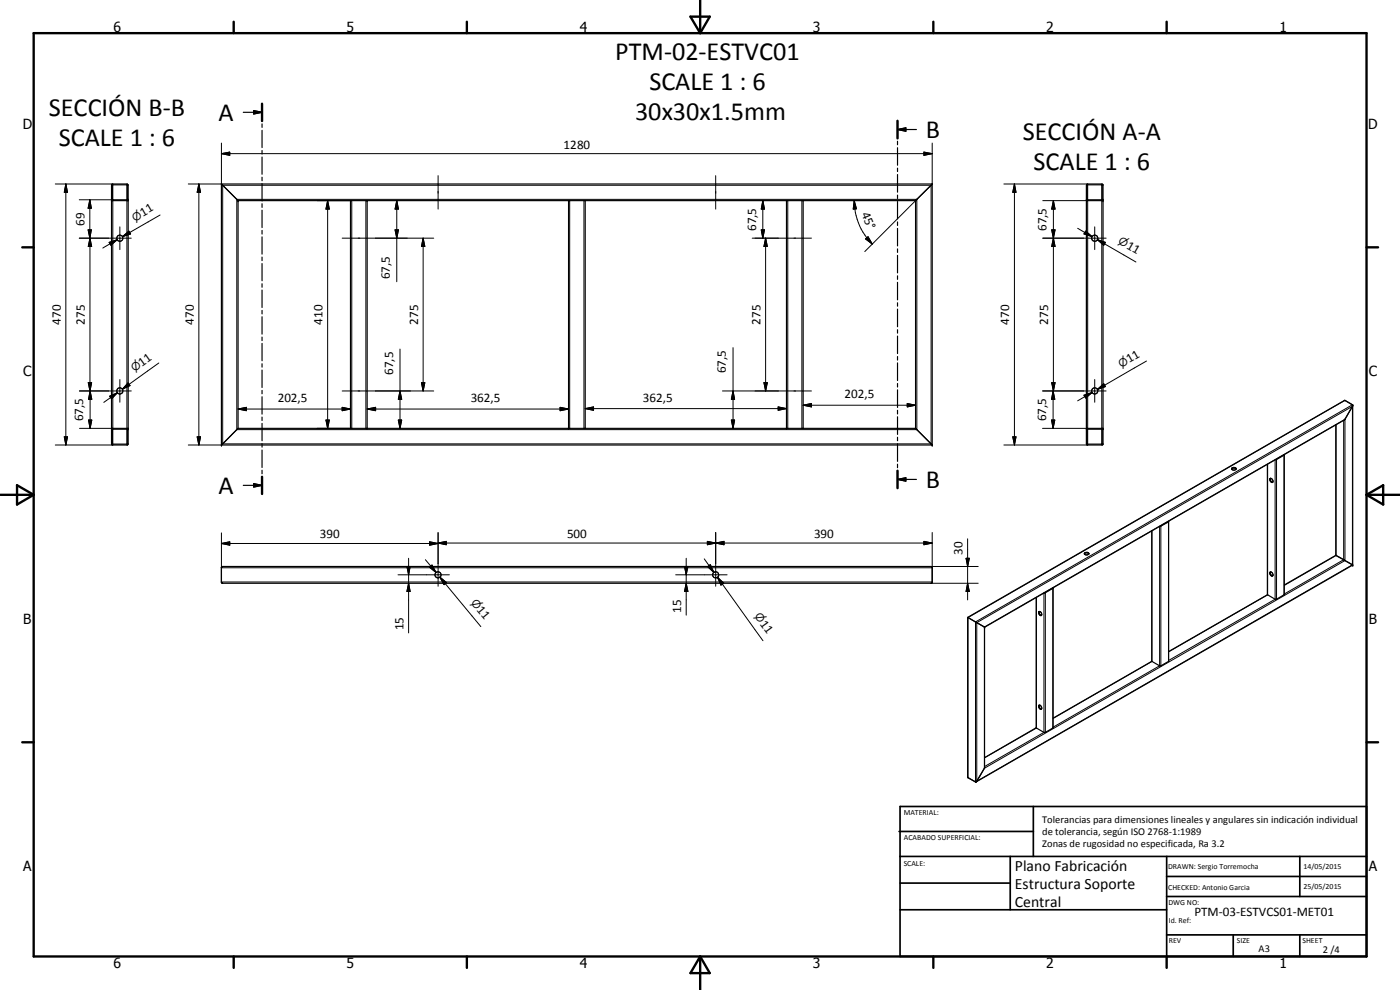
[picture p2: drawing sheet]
<svg xmlns="http://www.w3.org/2000/svg" width="420mm" height="297mm" viewBox="0 0 420 297" stroke-linecap="round" stroke-linejoin="round" font-family="sans-serif">
<g fill="none" stroke="#000" stroke-width=".35">
<path d="M73 33.7h5.6M76.1 33.2l2.5 .5-2.5 .5zM78.6 31.1v5.2M78.6 37.2v1M78.6 39.1v5.2M269.4 38.9l2.5-.5v1zM269.4 36.2v5.3M269.4 38.9h5.6M33.5 59.9l.2 .3M33.6 55.3l4.5-.1 .4 .4v77.6l-.3 .3h-4.5l-.2-.2zM33.8 55.5h4.4M33.8 55.5h-.1"/>
<path d="M38.2 55.5v4.4h-4.4l-.1-4.4M38.2 55.5v.1M38.5 59.8l-.3 .4M66.5 55.2h213.3M66.5 55.2l4.9 5M66.5 55.2v78.3M78.6 45.2v1M78.6 47.1v5.2M78.6 53.2v1M78.6 55.1v5.2M269.4 42.4v1M269.4 44.3v5.3"/>
<path d="M269.4 50.5v1M269.4 52.4v5.3M269.4 58.5v1.1M279.8 55.2l-5 5M279.8 55.2v78.3M326 59.8l.3 .4M326.1 55.4l.3-.2h4.3l.3 .3v77.8l-.2 .2h-4.5l-.3-.3zM326.3 55.5h4.4l.1 4.4h-4.5zM331 59.9l-.2 .3M33.5 60.2h5M71.4 60.2h203.4M71.4 60.2v68.4"/>
<path d="M78.6 61.1v1.1M78.6 63.1v5.2M78.6 69.1v1.1M78.6 71.1v5.1M78.6 77.1v1.1M78.6 79.1v5.1M105.2 60.2v68.3M110.2 60.2v68.3M170.6 60.2v68.3M175.6 60.2v68.3M236 60.2v68.3M241 60.2v68.3"/>
<path d="M269.4 60.5v5.2M269.4 66.6v1M269.4 68.5v5.3M269.4 74.7v1M269.4 76.6v5.3M274.8 60.2v68.4l5 4.9M326 60.2h5M78.6 85.1v1.1M78.6 87v5.2M78.6 93.1v1.1M78.6 95v5.2M269.4 82.8v1"/>
<path d="M269.4 84.7v5.3M269.4 90.8v1.1M269.4 92.8v5.2M269.4 98.9v1M78.6 101.1v1.1M78.6 103v5.2M78.6 109.1v1.1M78.6 111v5.2M78.6 117.1v1.1M78.6 119v5.2M269.4 100.8v5.3M269.4 107v1"/>
<path d="M269.4 108.9v5.3M269.4 115.1v1M269.4 117v5.3M33.5 128.5h5M33.7 133.2v-4.3l4.4-.1 .1 4.5M33.7 133.2l.1 .1M33.8 133.3h4.4M33.9 128.5l-.4 .3M38.1 128.5l.4 .4M38.2 128.9h.1M38.2 133.2h.1M66.5 133.5h213.3"/>
<path d="M71.4 128.6l-4.9 4.9M71.4 128.6h.1M71.4 128.5h203.4M78.6 125.1v1.1M78.6 127v5.2M78.6 133.1v1.1M78.6 135v5.3M269.4 123.1v1.1M269.4 125.1v5.2M269.4 131.2v1M269.4 133.1v5.3M269.4 139.3v1"/>
<path d="M326 128.5h5M326.3 128.8h4.4l.1 4.4-4.5 .1zM326.4 128.5l-.4 .4M330.7 128.5l.3 .3M380.4 139.3v39.1M385.4 136.4v.1M385.4 136.5l-2.6 1.4M385.4 136.5v41.9l-2.4 1.4-2.6-1.4M400.9 127.5v39.1M406 121.8l-2.5 4.2-108 62.2M73 145.6h5.6M76.1 145.1l2.5 .5-2.5 .5z"/>
<path d="M78.6 141.1v1.1M78.6 143v5.2M269.4 143.8l2.5-.5v1.1zM269.4 141.2v5.3M269.4 143.8h5.6M350.7 156.4v42l-2.4 1.4-2.7-1.4v-39.1M350.7 156.5l-2.6 1.4M369.6 140.7l.5-.3 .9 .3M369.7 140.5a.67 .67 0 0 1 .7-.3 .67 .67 0 0 1 .5 .6 .93 .93 0 0 1-1.3-.1zM381.2 143.5a.77 .77 0 0 1 .7 .5 .77 .77 0 0 1-.1 .8l-.7-.8zM381.3 143.5v.8l.7 .4M66.5 170.2l.3-.2h212.6l.4 .2v4.6l-.4 .2h-212.6l-.3-.2z"/>
<path d="M316 176.4h.1M316 176.4l-2.6 1.5M316 176.4v41.9l-2.5 1.5-2.5-1.4v-39.1M325.4 166a.75 .75 0 0 0 .7 .6 .75 .75 0 0 0 .7-.4M325.4 166a.76 .76 0 0 1 .8-.3 .76 .76 0 0 1 .6 .5M325.5 166.1l.8-.2 .5 .3M325.5 166.1l-.1 .1M380.4 178.4l-29.7 17.1M381.2 171.7l.6 .1 .2 .5v.5a.73 .73 0 0 1-.8-.3 .73 .73 0 0 1 0-.8zM381.3 171.6l-.1 .1a.85 .85 0 0 0 .8 1.1M400.9 166.6h.1M400.9 166.6l-15.5 8.9"/>
<path d="M400.9 166.6l.1 .1M401 166.7l5 2.8M406 169.5v-48l-2.4-1.4-113.2 65.2M406 169.5l-113.1 65.1M290.4 185.3l5.1 2.9v42.2l-2.6 4.2M290.4 185.3v47.9l2.5 1.4M311.9 183.5a.73 .73 0 0 0-.1 .8 .73 .73 0 0 0 .8 .3M311.9 183.5a.85 .85 0 0 1 .7 1.1M311.9 183.5a.94 .94 0 0 0 .7 1.2M345.7 198.4l-29.7 17.1M311 218.4l-15.5 8.9M311.9 211.6a.73 .73 0 0 0-.1 .8 .73 .73 0 0 0 .8 .3"/>
<path d="M311.9 211.6l.6 .4 .1 .7M311.9 211.6a.88 .88 0 0 0 .7 1.1"/>
<circle cx="36" cy="71.5" r=".92"/>
<circle cx="328.6" cy="71.5" r=".93"/>
<circle cx="36" cy="117.3" r=".92"/>
<circle cx="328.6" cy="117.3" r=".92"/>
<circle cx="131.5" cy="172.5" r=".92"/>
<circle cx="214.8" cy="172.5" r=".91"/>
</g>
<g fill="#000">
<circle cx="33.5" cy="60.2" r=".18"/>
<circle cx="71.4" cy="60.2" r=".18"/>
<circle cx="110.2" cy="60.2" r=".18"/>
<circle cx="170.6" cy="60.2" r=".18"/>
<circle cx="236" cy="60.2" r=".18"/>
<circle cx="274.8" cy="60.2" r=".18"/>
<circle cx="331" cy="60.2" r=".18"/>
<circle cx="33.5" cy="128.5" r=".18"/>
<circle cx="66.5" cy="133.5" r=".18"/>
<circle cx="110.2" cy="128.5" r=".18"/>
<circle cx="170.6" cy="128.5" r=".18"/>
<circle cx="236" cy="128.5" r=".18"/>
<circle cx="279.8" cy="133.5" r=".18"/>
<circle cx="331" cy="128.5" r=".18"/>
<circle cx="406" cy="169.5" r=".18"/>
<circle cx="295.5" cy="188.2" r=".18"/>
</g>
<g fill="none" stroke="#000" stroke-width=".3">
<path d="M16.6 55.2h17.3M19.8 55.2l.5 2.5h-1zM19.8 55.2v78.3M27 59.9l.4 2.6h-1zM27 59.9v11.6M33.9 55.5v4.4h-10.1M38.1 55.5v4.4M59.7 55.2l.5 2.5h-1zM59.7 55.2v78.3M66.5 46.1l2.4-.5v1zM66.5 42.9v12.3h-10M66.5 46.1h213.3"/>
<path d="M66.8 55.6h212.6v77.6h-212.6zM71.1 59.8h204.1v69.1h-204.1zM131.5 52.7v10M214.8 52.7v10M275.2 59.8l-15.7 15.7M277.3 45.6l2.5 .5-2.5 .5zM279.8 42.9v12.3M301.3 55.2h25.1M304.4 55.2l.5 2.5h-1zM304.4 55.2v78.3M326.4 55.5v4.4M330.7 55.5v4.4"/>
<path d="M23.8 71.5h15.6M26.4 69h1l-.4 2.5zM27 71.5l.5 2.5h-1zM27 71.5v57M32.8 72.7l2.4-.8-1.9 1.7zM33.9 60.2v68.3h-10M35.2 71.9l-4.4 2.5M36 68.1v6.8M36.8 71l1.9-1.7 .5 .9zM38.1 60.2v68.3M38.9 69.8l-2.1 1.2M48 64.5l-11.2 6.5"/>
<path d="M95.2 60.2h10M98.3 60.2l.5 2.5h-1zM98.3 60.2v68.3M102.7 71.5h27.5M105.6 60.2v68.3M109.8 60.2v68.3M118.6 69h1l-.5 2.5zM119.1 60.2l.5 2.5h-1zM119.1 60.2v24.3M127 71.5l.5 2.5h-1zM127 71.5v45.8M171 60.2v68.3"/>
<path d="M175.2 60.2v68.3M225.8 71.5h17.7M228.5 69h.9l-.5 2.5zM228.9 60.2l.5 2.5h-.9zM228.9 60.2v11.3M229.8 71.5l.5 2.5h-1zM229.8 71.5v45.8M236.4 60.2v68.3M240.7 60.2v68.3M256.4 60.2l.6 2.5h-.9zM256.4 60.2a18.6 18.6 0 0 0 5.4 13M259.7 71.7l.8-.7 1.3 2.2z"/>
<path d="M313 60.2h13.4v68.3h-13.5M313 71.5h19M315.6 69h1l-.5 2.5zM315.6 69h1l-1 5h1zM316.1 71.5l.5 2.5h-1zM316.1 60.2l.5 2.5h-1zM316.1 60.2v57.1M323.4 68.5l4.3 2.5M325.8 69.3l1.9 1.7-2.4-.8zM328.5 68.1v6.8M329.3 71.9l2.5 .8-.6 .9zM329.3 71.9l2.2 1.3"/>
<path d="M329.3 71.9l11.6 6.7M330.7 60.2v68.3M23.8 117.3h15.6M26.5 114.8h1l-.5 2.5zM27 117.3l.5 2.5h-.9zM32.9 118.9l2.3-1-1.7 1.8zM35.2 117.9l-4.1 2.8M36 113.9v6.8M38.4 114.9l.6 .8-2.3 1.1zM38.8 115.3l-2.1 1.5M47.7 108.9l-11 7.9M102.7 117.3h27.5"/>
<path d="M120 117.3l.6 2.5h-1.1zM120 104.7v23.8M126.5 114.8h1l-.5 2.5zM216.8 117.3h26.7M220 117.3l.5 2.5h-1zM220 104.3v24.2M229.3 114.8h1l-.5 2.5zM312.9 117.3h19.1M315.6 114.8h1l-.5 2.5zM316 117.3l.6 2.5h-1zM316 117.3v11.2M325.3 118.6l2.4-.8-1.9 1.6z"/>
<path d="M327.7 117.8l-4.3 2.5M328.5 113.9v6.8M329.3 116.8l1.9-1.7 .6 .9zM331.5 115.6l-2.2 1.2M344.1 108.3l-14.8 8.5M16.6 133.5h17.3M19.3 131.1h1l-.5 2.4zM26.6 126h.9l-.5 2.5zM33.9 128.8v4.5M38.1 128.8v4.5M56.5 133.5h10M59.2 131.1h1l-.5 2.4z"/>
<path d="M71.4 122.7l2.5-.5v1zM71.4 122.7h33.8M95.2 128.5h10M97.8 126h1l-.5 2.5zM102.7 122.2l2.5 .5-2.5 .5zM110.2 122.7l2.5-.5v1zM110.2 122.7h60.4M119.5 126h1.1l-.6 2.5zM168.1 122.2l2.5 .5-2.5 .5zM175.6 122.6l2.5-.5v1zM175.6 122.6h60.4M219.5 126h1l-.5 2.5z"/>
<path d="M233.5 122.1l2.5 .5-2.5 .5zM241 121.6l2.5-.5v1zM241 121.6h33.8M272.3 121.1l2.5 .5-2.5 .5zM301.3 133.5h25.1M303.9 131.1h1l-.5 2.4zM315.6 126h1l-.6 2.5zM326.4 128.8v4.5M330.7 128.8v4.5M380.4 139.3v39.2l-29.7 17.1M382.7 138v41.8l-32 18.4M383.1 137.9v41.9"/>
<path d="M385.3 136.6v41.9M401 127.4v39.3l-15.6 8.9M403.3 126.2v41.7l-17.9 10.3M403.6 120.1l-113.1 65.2v48M405.9 121.5l-113.1 65.1v48M131.5 159.8v16.1M214.8 159.8v16.1M279.8 159.8v10.5h-213.3v-10.4M345.7 159.3v39.2l-29.7 17.1M348 157.9v41.9l-32 18.4M348.4 157.9v41.9M350.7 156.6v41.9"/>
<path d="M66.5 163.1l2.4-.5v1zM66.5 174.6h213.3M66.5 163.1h65M119.5 172.5h15.4M122.1 170h1l-.5 2.5zM122.6 175l.5 2.5h-1zM122.6 167.5v22.4M127.7 167.9l3.2 3.9M128.9 170.2l.8-.7 1.2 2.3zM128.9 162.6l2.6 .5-2.6 .5zM131.5 162.9l2.4-.5v1zM131.5 162.9h148.3"/>
<path d="M132 173.2l2 1.6-.7 .6zM132 173.2l12.3 14.8M202.8 172.5h15.4M205.4 170h1l-.5 2.5zM205.9 175l.5 2.5h-1zM205.9 167.5v17.1M211.4 167.7l2.8 4M212.3 162.4l2.5 .5-2.5 .5zM212.3 162.4l5 1v-1l-5 1zM212.4 170l.8-.6 1 2.3zM214.8 162.9l2.5-.5v1zM215.3 173.2l1.9 1.8-.8 .6z"/>
<path d="M215.3 173.2l1.5 2.1M215.3 173.2l13.7 19M277.3 162.4l2.5 .5-2.5 .5zM279.4 170h14.2M279.4 175h14.2M289.9 167.5h1l-.5 2.5zM290.4 175l.5 2.5h-1zM290.4 161.7v18.3M311.1 179.2v39.2l-15.6 9M313.3 177.9v41.9l-17.8 10.2M313.7 177.8v42M316 176.5v41.9"/>
<path d="M293.1 186.8l112.8-64.9v47.6l-112.8 64.9zM295.4 188.1l108.2-62.3v42.4l-108.2 62.3z"/>
</g>
<g fill="none" stroke="#000" stroke-width=".71">
<path d="M10.1 9.9h400v277.1h-400zM70.1 6.5v3.4M140.1 6.5v3.4M207.2 5h5.8l-2.9 4.9zM210.1 0v9.9M280.1 6.5v3.4M350.1 6.5v3.4M78.6 31.1v5.2M269.4 36.2v5.3M6.7 74.2h3.4M410.1 74.2h3.5M.1 148.5h10"/>
<path d="M5.1 145.6l5 2.9-5 2.9zM78.6 143v5.2M269.4 141.2v5.3M410.1 148.5h10M410.1 148.5l5-2.9v5.8zM6.7 222.7h3.4M410.1 222.7h3.5M70.1 287v3.4M140.1 287v3.4M210.1 287v10M210.1 287l2.9 5h-5.8zM280.1 287v3.4"/>
<path d="M350.1 287v3.4"/>
</g>
<g fill="none" stroke="#000" stroke-width=".51">
<path d="M269.8 249.5h40.3M270.1 242h140v45h-140zM270.1 257h140M303.2 257v16M310.1 242v15M350.1 257v30M390.1 257v12M270.1 265h33.1M270.1 273h80M350.1 269h60M350.1 263h60M350.1 280.5h60"/>
<path d="M370.1 280.5v6.5M390.1 280.5v6.5"/>
</g>
<g fill="#000">
<path d="M76.1 33.2l2.5 .5-2.5 .5zM269.4 38.9l2.5-.5v1zM19.8 55.2l.5 2.5h-1zM59.7 55.2l.5 2.5h-1zM66.5 46.1l2.4-.5v1zM277.3 45.6l2.5 .5-2.5 .5zM304.4 55.2l.5 2.5h-1zM26.4 69h1l-.4 2.5zM27 59.9l.4 2.6h-1zM27 71.5l.5 2.5h-1zM32.8 72.7l2.4-.8-1.9 1.7zM36.8 71l1.9-1.7 .5 .9z"/>
<path d="M98.3 60.2l.5 2.5h-1zM118.6 69h1l-.5 2.5zM119.1 60.2l.5 2.5h-1zM127 71.5l.5 2.5h-1zM228.5 69h.9l-.5 2.5zM228.9 60.2l.5 2.5h-.9zM229.8 71.5l.5 2.5h-1zM256.4 60.2l.6 2.5h-.9zM259.7 71.7l.8-.7 1.3 2.2zM315.6 69h1l-.5 2.5zM316.1 71.5l.5 2.5h-1zM316.1 60.2l.5 2.5h-1z"/>
<path d="M325.8 69.3l1.9 1.7-2.4-.8zM329.3 71.9l2.5 .8-.6 .9zM26.5 114.8h1l-.5 2.5zM27 117.3l.5 2.5h-.9zM32.9 118.9l2.3-1-1.7 1.8zM38.4 114.9l.6 .8-2.3 1.1zM120 117.3l.6 2.5h-1.1zM126.5 114.8h1l-.5 2.5zM220 117.3l.5 2.5h-1zM229.3 114.8h1l-.5 2.5zM315.6 114.8h1l-.5 2.5zM316 117.3l.6 2.5h-1z"/>
<path d="M325.3 118.6l2.4-.8-1.9 1.6zM329.3 116.8l1.9-1.7 .6 .9zM19.3 131.1h1l-.5 2.4zM26.6 126h.9l-.5 2.5zM59.2 131.1h1l-.5 2.4zM71.4 122.7l2.5-.5v1zM97.8 126h1l-.5 2.5zM102.7 122.2l2.5 .5-2.5 .5zM110.2 122.7l2.5-.5v1zM119.5 126h1.1l-.6 2.5zM168.1 122.2l2.5 .5-2.5 .5zM175.6 122.6l2.5-.5v1z"/>
<path d="M219.5 126h1l-.5 2.5zM233.5 122.1l2.5 .5-2.5 .5zM241 121.6l2.5-.5v1zM272.3 121.1l2.5 .5-2.5 .5zM303.9 131.1h1l-.5 2.4zM315.6 126h1l-.6 2.5zM76.1 145.1l2.5 .5-2.5 .5zM269.4 143.8l2.5-.5v1.1zM66.5 163.1l2.4-.5v1zM122.1 170h1l-.5 2.5zM122.6 175l.5 2.5h-1zM128.9 170.2l.8-.7 1.2 2.3z"/>
<path d="M128.9 162.6l2.6 .5-2.6 .5zM131.5 162.9l2.4-.5v1zM132 173.2l2 1.6-.7 .6zM205.4 170h1l-.5 2.5zM205.9 175l.5 2.5h-1zM212.3 162.4l2.5 .5-2.5 .5zM212.4 170l.8-.6 1 2.3zM215.3 173.2l1.9 1.8-.8 .6zM214.8 162.9l2.5-.5v1zM277.3 162.4l2.5 .5-2.5 .5zM289.9 167.5h1l-.5 2.5zM290.4 175l.5 2.5h-1z"/>
</g>
<g font-size="7.9">
<text x="184.6" y="18">PTM-02-ESTVC01</text>
<text x="194.9" y="27">SCALE 1 : 6</text>
<text x="14.6" y="34.9">SECCIÓN B-B</text>
<text x="190.6" y="36">30x30x1.5mm</text>
<text x="65.6" y="36.2">A</text>
<text x="277.9" y="41.4">B</text>
<text x="306.9" y="42">SECCIÓN A-A</text>
<text x="17.6" y="43.9">SCALE 1 : 6</text>
<text x="310.2" y="51">SCALE 1 : 6</text>
<text x="65.6" y="148.2">A</text>
<text x="277.9" y="146.3">B</text>
</g>
<g font-size="4.7">
<text x="304.6" y="261.2">Plano Fabricación</text>
<text x="304.6" y="266.6">Estructura Soporte</text>
<text x="304.6" y="272">Central</text>
</g>
<g font-size="4.2">
<text x="34" y="9.6">6</text>
<text x="104" y="9.6">5</text>
<text x="174" y="9.6">4</text>
<text x="244" y="9.6">3</text>
<text x="314" y="9.6">2</text>
<text x="384" y="9.6">1</text>
<text x="6.8" y="38.7">D</text>
<text x="410.6" y="38.7">D</text>
<text x="7" y="112.9">C</text>
<text x="410.8" y="112.9">C</text>
<text x="7" y="187.1">B</text>
<text x="410.8" y="187.1">B</text>
<text x="7" y="261.4">A</text>
<text x="410.8" y="261.4">A</text>
<text x="34" y="290.4">6</text>
<text x="104" y="290.4">5</text>
<text x="174" y="290.4">4</text>
<text x="244" y="290.4">3</text>
<text x="314" y="290.4">2</text>
<text x="384" y="290.4">1</text>
</g>
<g font-size="3.9">
<text x="169.2" y="44.6">1280</text>
<text x="42.9" y="65.1" transform="rotate(-30 42.9 65.1)">11</text>
<text x="258.5" y="64.1" transform="rotate(67 258.5 64.1)">45°</text>
<text x="25.4" y="67.7" transform="rotate(-90 25.4 67.7)">69</text>
<text x="226.9" y="69.3" transform="rotate(-90 226.9 69.3)">67,5</text>
<text x="314.1" y="69.3" transform="rotate(-90 314.1 69.3)">67,5</text>
<text x="337.9" y="74.4" transform="rotate(30 337.9 74.4)">11</text>
<text x="117" y="83.8" transform="rotate(-90 117 83.8)">67,5</text>
<text x="18.2" y="97.4" transform="rotate(-90 18.2 97.4)">470</text>
<text x="25.5" y="97.4" transform="rotate(-90 25.5 97.4)">275</text>
<text x="58.2" y="97.4" transform="rotate(-90 58.2 97.4)">470</text>
<text x="96.8" y="97.4" transform="rotate(-90 96.8 97.4)">410</text>
<text x="125.5" y="97.4" transform="rotate(-90 125.5 97.4)">275</text>
<text x="228.2" y="97.4" transform="rotate(-90 228.2 97.4)">275</text>
<text x="302.9" y="97.4" transform="rotate(-90 302.9 97.4)">470</text>
<text x="314.6" y="97.4" transform="rotate(-90 314.6 97.4)">275</text>
<text x="42.6" y="110" transform="rotate(-35 42.6 110)">11</text>
<text x="118" y="112.5" transform="rotate(-90 118 112.5)">67,5</text>
<text x="217.9" y="112.1" transform="rotate(-90 217.9 112.1)">67,5</text>
<text x="338.9" y="108.9" transform="rotate(-30 338.9 108.9)">11</text>
<text x="253.4" y="119.5">202,5</text>
<text x="83.3" y="120.7">202,5</text>
<text x="141.3" y="120.7">362,5</text>
<text x="192.9" y="120.6">362,5</text>
<text x="25" y="126.4" transform="rotate(-90 25 126.4)">67,5</text>
<text x="314" y="126.4" transform="rotate(-90 314 126.4)">67,5</text>
<text x="96" y="161.5">390</text>
<text x="170.2" y="161.4">500</text>
<text x="244.3" y="161.4">390</text>
<text x="288.9" y="166.4" transform="rotate(-90 288.9 166.4)">30</text>
<text x="142.9" y="183" transform="rotate(50 142.9 183)">11</text>
<text x="204.4" y="183.8" transform="rotate(-90 204.4 183.8)">15</text>
<text x="121.1" y="189.1" transform="rotate(-90 121.1 189.1)">15</text>
<text x="228" y="187.1" transform="rotate(54 228 187.1)">11</text>
<text x="358.5" y="275">PTM-03-ESTVCS01-MET01</text>
</g>
<g font-size="3.3">
<text x="40.5" y="66.5" transform="rotate(-30 40.5 66.5)">⌀</text>
<text x="335.4" y="73" transform="rotate(30 335.4 73)">⌀</text>
<text x="40.3" y="111.6" transform="rotate(-36 40.3 111.6)">⌀</text>
<text x="336.5" y="110.3" transform="rotate(-30 336.5 110.3)">⌀</text>
<text x="141.2" y="180.8" transform="rotate(50 141.2 180.8)">⌀</text>
<text x="226.3" y="184.9" transform="rotate(54 226.3 184.9)">⌀</text>
</g>
<g font-size="3.1">
<text x="312.7" y="246.8">Tolerancias para dimensiones lineales y angulares sin indicación individual</text>
<text x="312.7" y="250.4">de tolerancia, según ISO 2768-1:1989</text>
<text x="312.7" y="254">Zonas de rugosidad no especificada, Ra 3.2</text>
<text x="377.7" y="285.6">A3</text>
<text x="397" y="285.9">2 /4</text>
</g>
<g font-size="2.4">
<text x="271.2" y="244.4">MATERIAL:</text>
<text x="271.3" y="252">ACABADO SUPERFICIAL:</text>
<text x="271.2" y="259.7">SCALE:</text>
<text x="350.6" y="260.8">DRAWN: Sergio Torremocha</text>
<text x="391.2" y="260.6">14/05/2015</text>
<text x="350.6" y="267">CHECKED: Antonio Garcia</text>
<text x="391.2" y="266.7">25/05/2015</text>
<text x="350.6" y="271.4">DWG NO:</text>
<text x="350.8" y="276.9">Id. Ref:</text>
<text x="350.8" y="282.8">REV</text>
<text x="371.2" y="282.9">SIZE</text>
<text x="390.9" y="282.9">SHEET</text>
</g>
</svg>
